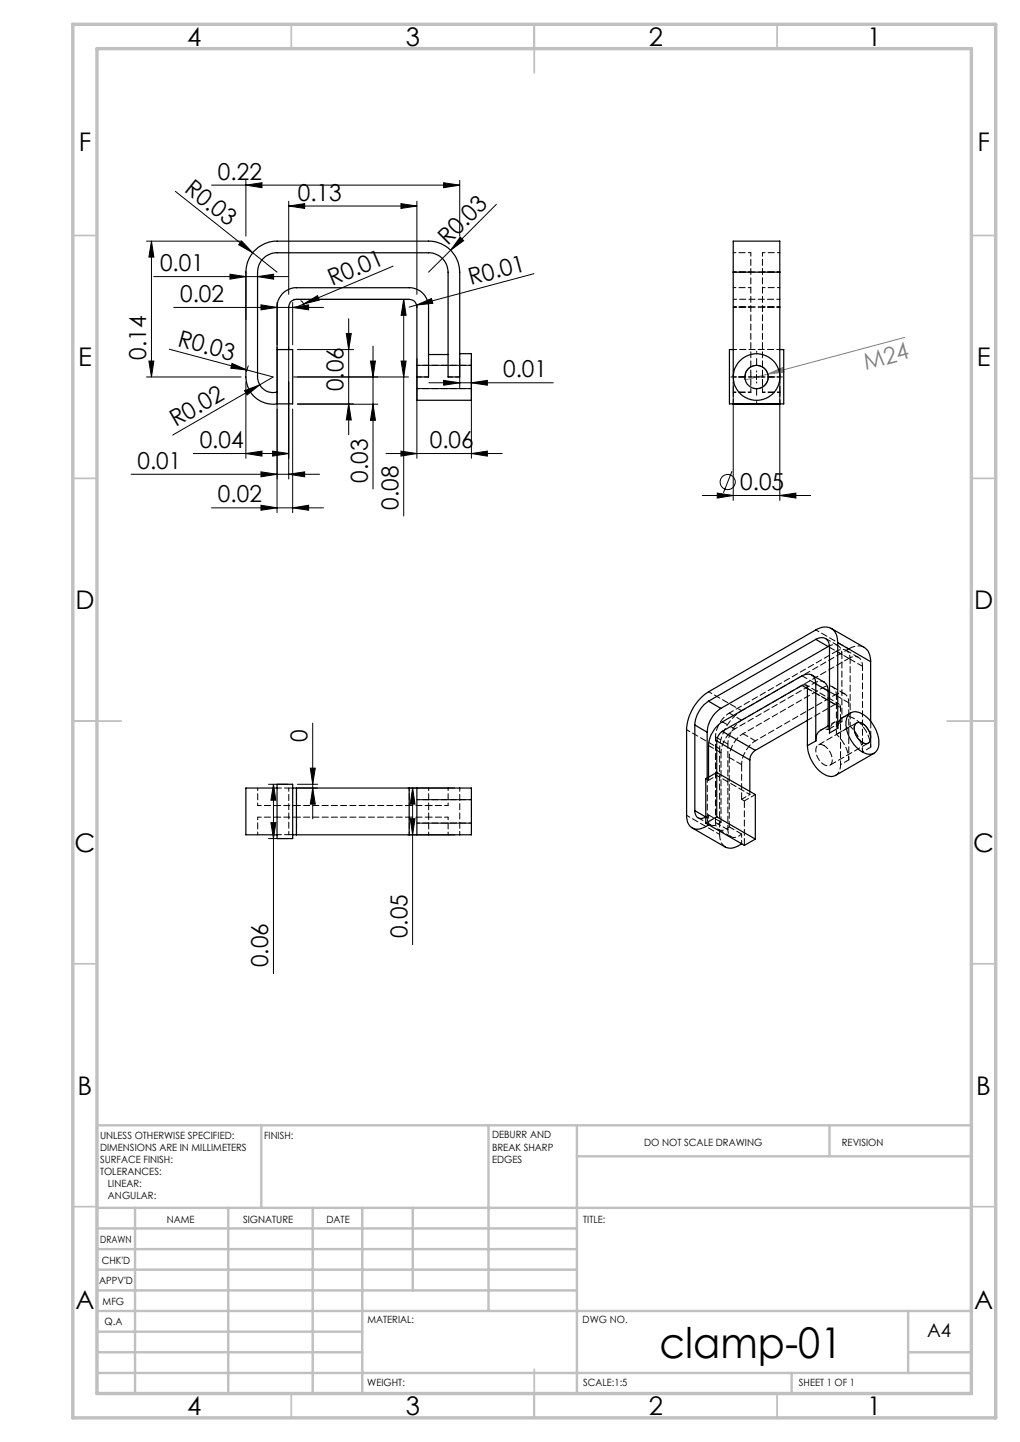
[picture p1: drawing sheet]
<svg xmlns="http://www.w3.org/2000/svg" width="210mm" height="297mm" viewBox="0 0 210 297" stroke-linecap="round" stroke-linejoin="round" font-family="sans-serif">
<g fill="none" stroke="#000" stroke-width=".21">
<path d="M36.1 39.4l20.9 16.7M43.6 38.1h51.1M50.6 38.1l3.3-.5v1.1zM50.6 37.1v11.5M91.3 37.6l3.4 .5-3.4 .6zM94.7 37.1v11.5M30.2 49.7h19.4M31.2 49.7v27.9M31.2 49.7l.5 3.2h-1zM31.6 57h27.8M47.3 56.5l3.3 .5-3.3 .5zM49.7 49.6l2.3 2.5-2.9-1.7z"/>
<path d="M50.6 56v9.9M53 57l3.3-.5v1zM53 56v9.9M59.4 42.4l3.3-.5v1zM59.4 41.4v19.2M59.4 42.4h26.4M80.9 54.8l-18.4 7.8M82.5 41.9l3.3 .5-3.3 .5zM85.8 41.4v19.2M92.8 51.5l-4.6 4.6M94.8 48.8l.7 .8-2.7 1.9zM102.2 42.1l-9.4 9.4"/>
<path d="M109.9 56.4l-24.1 6.4M30.2 77.6h19.4M30.7 74.4h1l-.5 3.2zM34.9 71.9l21.3 5.7-2.7 1.7M35.8 63.3h30.8M47.8 74.9l3 1.3-3.3-.4zM50.6 78.7v15.7M51.2 75.3l-.5 1.4M53.5 79.3l-17.9 10.3M53.7 62.8l3.3 .5-3.3 .5zM57 62.3v8.7M57 71.5v34.1"/>
<path d="M59.4 71.5v27.2M60.3 63.3l3.2-.5v1zM60.3 62.3v8.7M60.4 77.6h23.7M60.4 61.7h23.7M61.2 72h11.6M61.9 61.9a1.46 1.46 0 0 1 .7 1.6M62.5 62.6l-1.5 .6M62.5 62.6l2.9-1.7 .4 .9zM71.3 68.7h1l-.5 3.3zM71.8 65.6v23.9M76.3 74.4h1l-.5 3.2z"/>
<path d="M76.8 71.3v29.4M82.6 74.4h1l-.5 3.2zM83.1 61.7l.5 3.2h-1zM83.1 61.7v44.6M85.8 62.8l3-1.3 .3 1zM85.8 62.8l-1.6 .4M85.8 73.9v20.5M85.8 75.2h11.2M88.3 78.8h25.6M91.3 78.3l3.4 .5-3.4 .5zM94.7 73.9v5.9M97 78.8l3.3-.5v1z"/>
<path d="M97 73.9v20.5M151 78.7v24.4M153.5 78.3a2.39 2.39 0 0 1 2.1-3 2.39 2.39 0 0 1 2.6 2.6 2.39 2.39 0 0 1-3 2.1M155.3 77.6h.9M155.8 77.1v1.1M160.5 78.7v24.4M27 97.7h38.8M39.8 93.4h19.6M50.3 80.5l3.2-1.2-2.6 2zM50.6 93.4l3.3-.5v1zM53.7 97.2l3.3 .5-3.3 .5zM56.1 92.9l3.3 .5-3.3 .5z"/>
<path d="M59.4 97.7l3.3-.5v1zM60.3 84.2v21.4M61.2 83.2h11.6M61.2 83.3h16.6M71.8 83.2l.5 3.3h-1zM76.8 83.3l.5 3.3h-1zM79.5 93.4h23.9M82.6 92.9l3.2 .5-3.2 .5zM85.8 80h11.2M97 93.4l3.3-.5v1zM150.7 97l-1.8 4.5M43.6 104.6h23"/>
<path d="M53.7 104.1l3.3 .5-3.3 .5zM60.3 104.6l3.2-.5v1zM144.6 102.1h22.3M147.7 101.6l3.3 .5-3.3 .5zM160.5 102.1l3.4-.5v1zM63.9 158.2h1l-.5 3.3zM64.4 148.9v19.8M176.2 149a1.64 1.64 0 0 1 2.2 .8 2.58 2.58 0 0 1 .4 3.2 2.14 2.14 0 0 1-2.5-1.4l-.4-1.4 .1-.8zM55.3 161.5h3.9M55.3 172.7h3.9M55.8 169.4h1l-.5 3.3zM56.3 161.5l.5 3.3h-1z"/>
<path d="M56.3 161.5v39.1M61.2 162.3h4.2M61.2 161.5h4.2M64.4 162.3l.5 3.3h-1zM84 171.9h9.6M84 162.3h9.6M84.5 168.6h.9l-.5 3.3zM84.9 162.3l.5 3.3h-.9zM84.9 162.3v32.3M85.8 169.5h11.2M85.8 164.7h11.2"/>
<circle cx="149.8" cy="99.3" r="1.56"/>
</g>
<path d="M158.1 77l3-1.3 .3 1zM186.3 69.5l-32.8 8.8" fill="none" stroke="#808080" stroke-width=".21"/>
<g fill="none" stroke="#c0c0c0" stroke-width=".35">
<path d="M60 5v5M110 5v10M160 5v5M15 48.5h5M200 48.5h5M15 98.5h5M200 98.5h5M15 148.5h10M195 148.5h10M15 198.5h5M200 198.5h5M15 248.5h5"/>
<path d="M200 248.5h5M60 287v5M110 282v10M160 287v5"/>
</g>
<g fill="none" stroke="#c0c0c0" stroke-width=".5">
<path d="M53.8 231.8v17M100.6 231.8v38.2M118.8 231.8v55.2M118.8 238.2h81.2M170.8 231.8v6.4M200 231.8h-180v55.2M20 248.8h180M20 257.3h98.8M20 253h98.8M27.8 248.8v38.2M47 248.8v38.2M64.4 248.8v38.2"/>
<path d="M74.6 248.8v38.2M85 248.8v17M20 265.8h98.8M20 261.5h98.8M20 278.5h54.6M20 274.3h54.6M20 270h180M187 278.5h13M187 270v12.8M20 282.8h180M163 282.8v4.2"/>
</g>
<path d="M15 5h190v287h-190zM20 10h180v277h-180z" fill="none" stroke="#c0c0c0" stroke-width=".7"/>
<path d="M154.8 77.6h-4.3M155.8 76.6v-4.3M155.8 78.6v4.3M156.8 77.6h4.3" fill="none" stroke="#000" stroke-width=".21" stroke-dasharray="15.2 1.3 1.3 1.3" stroke-dashoffset="15"/>
<g fill="#000">
<path d="M49.7 49.6l2.3 2.5-2.9-1.7zM94.8 48.8l.7 .8-2.7 1.9zM47.8 74.9l3 1.3-3.3-.4zM50.3 80.5l3.2-1.2-2.6 2zM62.5 62.6l2.9-1.7 .4 .9zM85.8 62.8l3-1.3 .3 1z"/>
<path d="M50.6 38.1l3.3-.5v1.1zM91.3 37.6l3.4 .5-3.4 .6zM59.4 42.4l3.3-.5v1zM82.5 41.9l3.3 .5-3.3 .5zM50.6 93.4l3.3-.5v1zM56.1 92.9l3.3 .5-3.3 .5zM53.7 97.2l3.3 .5-3.3 .5zM59.4 97.7l3.3-.5v1zM53.7 62.8l3.3 .5-3.3 .5zM60.3 63.3l3.2-.5v1z"/>
<path d="M53 57l3.3-.5v1zM47.3 56.5l3.3 .5-3.3 .5zM60.3 104.6l3.2-.5v1zM53.7 104.1l3.3 .5-3.3 .5zM160.5 102.1l3.4-.5v1zM147.7 101.6l3.3 .5-3.3 .5z"/>
<path d="M30.7 74.4h1l-.5 3.2zM31.2 49.7l.5 3.2h-1zM82.6 74.4h1l-.5 3.2zM83.1 61.7l.5 3.2h-1zM71.8 83.2l.5 3.3h-1zM71.3 68.7h1l-.5 3.3zM84.5 168.6h.9l-.5 3.3zM84.9 162.3l.5 3.3h-.9zM64.4 162.3l.5 3.3h-1zM63.9 158.2h1l-.5 3.3z"/>
<path d="M76.3 74.4h1l-.5 3.2zM76.8 83.3l.5 3.3h-1zM56.3 161.5l.5 3.3h-1zM55.8 169.4h1l-.5 3.3z"/>
<path d="M91.3 78.3l3.4 .5-3.4 .5zM97 78.8l3.3-.5v1z"/>
<path d="M97 93.4l3.3-.5v1zM82.6 92.9l3.2 .5-3.2 .5z"/>
</g>
<path d="M158.1 77l3-1.3 .3 1z" fill="#808080"/>
<g fill="none" stroke="#000" stroke-width=".25">
<path d="M151 56.1v-6.4h9.5v6.4M151 56.1v21.5M151 56.1h9.5M160.5 56.1v21.5M57 72h3.3v11.2h-3.3M59.4 72v-8.8a1.55 1.55 0 0 1 1.6-1.5h23.2a1.55 1.55 0 0 1 1.6 1.5v14.4M85.8 77.6h2.4v-14.4a4 4 0 0 0-4-3.9h-23.2a4 4 0 0 0-4 3.9v20M88.2 73h4.1M94.7 72.8h2.3v9.6h-11.2v-4.8M151 72h-.8v11.2h11.2v-11.2h-.9M57 80.7a3.2 3.2 0 0 1-4-3.1v-21.5a4 4 0 0 1 4-4h31.2a4 4 0 0 1 4.1 4v21.5h2.4v-21.5a6.4 6.4 0 0 0-6.5-6.4h-31.2a6.4 6.4 0 0 0-6.4 6.4v21.5a5.6 5.6 0 0 0 6.4 5.6M151 83.2h9.5"/>
<path d="M167.1 139l2.6 1.5a2.03 2.03 0 0 1 .8 1.8M168 131.7a1.73 1.73 0 0 1 2-.2 1.73 1.73 0 0 1 .8 1.8v17.7l1.7-1M168 131.7l-22.1 12.7M168 131.7l2.5 1.5M170.5 133.2l-22.1 12.7M170.7 133l-.2 .2M171.1 129.4l6.8 3.9a3.3 3.3 0 0 1 1.3 3M172.5 132.4a2.78 2.78 0 0 0-2.4-3.3l-1 .2-.8 .2-22.4 13a9.9 9.9 0 0 0-4.5 7.8v17.7a2.39 2.39 0 0 0 2.2 2.8l.9-.2 1.4-.7M172.5 132.4v17.6M172.5 132.4l6.7 3.9M179.2 136.3v12.3M143.1 149.3v17.7"/>
<path d="M143.1 149.3l2.5 1.5M145.6 150.8v9.4M145.9 144.4a6.4 6.4 0 0 0-2.8 4.9M145.9 144.4l2.5 1.5M147.6 152.6v15.6M147.6 152.6l6.8 3.9M148.4 145.9a6.4 6.4 0 0 0-2.8 4.9M148.7 150.6a2.72 2.72 0 0 0-1.1 2M148.7 150.6l6.8 3.9M154.4 156.5v6.5M155.5 154.5a2.46 2.46 0 0 0-1.1 2M165.1 141.2a.69 .69 0 0 1 .8-.1 .69 .69 0 0 1 .3 .7"/>
<path d="M165.1 141.2l-16.4 9.4M165.1 141.2l1.1 .6M166.2 153.6a7.2 7.2 0 0 0 4.4 6.2l.6 .1 .7-.1 8.1-4.7M166.2 141.8v11.8M166.2 148.4l-10.7 6.1M168 140.9a1.76 1.76 0 0 0-.9-1.9 1.76 1.76 0 0 0-2 .2l-16.4 9.5a6.4 6.4 0 0 0-2.8 4.9v6.5M168 152.6l-1.8 1M168 140.9v11.7M168 140.9l2.5 1.4M170.5 142.3v7.2M170.8 149.4l-1.9 1a2.25 2.25 0 0 0-.9 2.2M174.8 147a2.57 2.57 0 0 1 3.4 .5 6.8 6.8 0 0 1 2.5 6.7 2.01 2.01 0 0 1-3.1 .7 7 7 0 0 1-3.3-6.9z"/>
<path d="M175.2 146.8l-1.7 1a2.25 2.25 0 0 0-1 2.2M176.2 149a1.74 1.74 0 0 1 2.4 1 2.42 2.42 0 0 1 .3 3 1.82 1.82 0 0 1-2.4-1.1 2.42 2.42 0 0 1-.3-2.9zM57 162.3h-6.4v9.6h6.4M57 161.5h3.3v11.2h-3.3zM60.3 162.3h.7M60.3 171.9h.7M61 162.3h23.2M61 171.9h23.2M61 162.3v9.6M84.2 162.3h1.6M84.2 171.9h1.6M84.2 162.3v9.6"/>
<path d="M85.8 162.3h11.2v9.6h-11.2M85.8 162.3v9.6M142.5 170.5l6.8 3.9a3 3 0 0 0 3.4-.6M143.1 167l2.2 1.3a1.37 1.37 0 0 1-1.6 .1 1.37 1.37 0 0 1-.6-1.4zM145.3 169.5v-9.1l2.3-1.3 7.9 4.6v9.1M145.3 169.5l.6 .4M145.9 169.9l6.8 3.9M147.6 168.2l-2.3 1.3M147.6 168.2l7.9 4.6M155.5 172.8l-2.3 1.3-.5-.3"/>
<circle cx="155.8" cy="77.6" r="2.4"/>
<circle cx="155.8" cy="77.6" r="4.8"/>
</g>
<g fill="none" stroke="#000" stroke-width=".21" stroke-dasharray="1.3 .6" stroke-dashoffset=".4">
<path d="M85.9 77.6h2.4M92.3 77.6h2.4M151 83.2v-2.5M160.6 83.2v-2.5M172.2 134.1a1.72 1.72 0 0 1 2-.2 1.72 1.72 0 0 1 .8 1.9M173.3 134.8v13.8M174.7 135.6a1.72 1.72 0 0 1 2-.2 1.72 1.72 0 0 1 .9 1.8M175 135.8v13.8M177.6 137.2v17.7M169.4 141.6a1.72 1.72 0 0 1 2-.1 1.72 1.72 0 0 1 .8 1.8M170.5 149.5v.8M171.9 143.1a1.72 1.72 0 0 1 2-.2 1.72 1.72 0 0 1 .8 1.9"/>
<path d="M59.5 162.3h-2.4M59.5 171.9h-2.4M59.5 162.3h.8M59.5 171.9h.8M88.3 165.9v2.4M147.3 169.4v-17.6M148.2 171.9v-17.7M149.9 170.9v-17.7"/>
</g>
<path d="M97.1 75.2h-11.2M85.9 80h11.2M170.5 150.3l-.9-.1-.6 .2M171.9 145.1a.69 .69 0 0 1 .8-.1 .69 .69 0 0 1 .4 .7M85.9 169.5h11.2M97.1 164.7h-11.2" fill="none" stroke="#000" stroke-width=".21" stroke-dasharray="1.3 .6" stroke-dashoffset=".8"/>
<g fill="none" stroke="#000" stroke-width=".21" stroke-dasharray="1.3 .6" stroke-dashoffset=".7">
<path d="M151 52h3.6M151 56h3.6M151 59.2h3.6M154.6 56v17M157 52h3.6M157 56h3.6M157 56v17M157 59.2h3.6M151 63.2h3.6M151 77.6h3.6M157 63.2h3.6M157 77.6h3.6"/>
<path d="M151 80.7h3.6M151 80.8h3.6M157 80.7h3.6M157 80.8h3.6M148.2 154.2a10 10 0 0 1 4.5-7.8M151.3 150.1l16.4-9.4M153 151.1l16.4-9.5M155.5 152.6l16.4-9.5M53.1 168.3v3.6M53.1 162.3v3.6M61.1 168.3v3.6M61.1 162.3v3.6"/>
<path d="M84.3 162.3v3.6M84.3 168.3v3.6M88.3 171.9v-3.6M88.3 165.9v-3.6M92.3 171.9v-3.6M92.3 165.9v-3.6"/>
</g>
<g fill="none" stroke="#000" stroke-width=".21" stroke-dasharray="1.3 .6" stroke-dashoffset=".5">
<path d="M154.6 52v4M157 52v4M168 129.7l6.7 3.9M141.4 150.3l6.8 3.9M145.9 142.5l6.8 3.9M147.6 159.7l6.8 3.9M166.3 141.8l6.8 3.9M167.7 140.7a1.98 1.98 0 0 1 2-.2M172.2 143.3v7.9M172.7 145l-6.8-3.9M173.1 145.7v11.8M173.3 148.6a1.99 1.99 0 0 0-2.5 2.4"/>
<path d="M174.7 156.5a7.6 7.6 0 0 0-2.5-5.3M174.7 144.8v11.7M177.6 154.9a7.6 7.6 0 0 0-2.6-5.3M53.1 168.3h4M53.1 165.9h4M57.1 168.3h4M57.1 165.9h4M61.1 168.3h23.2M61.1 165.9h23.2M84.3 165.9h4M84.3 168.3h4M92.3 168.3h-4"/>
<path d="M92.3 165.9h-4M141.4 167.9l6.8 4M145.6 168.4a1.39 1.39 0 0 0 .7 1.5 1.39 1.39 0 0 0 1.6-.2l.5-.4M147.3 169.4a1.39 1.39 0 0 0 .7 1.5 1.39 1.39 0 0 0 1.6-.2l.5-.4M149.9 170.9a1.39 1.39 0 0 0 .7 1.5 1.39 1.39 0 0 0 1.6-.2l.5-.4"/>
</g>
<g fill="none" stroke="#000" stroke-width=".21" stroke-dasharray="1.3 .6" stroke-dashoffset=".6">
<path d="M151 56h9.6M151 61.6h9.6M151 63.2h9.6M151 77.6h9.6M160.6 72h-9.6M154.6 80.7v-7.7M157 80.7v-7.7M170.8 133a1.68 1.68 0 0 1 1.8 0 1.68 1.68 0 0 1 .7 1.8M147.3 151.8a6.2 6.2 0 0 1 2.8-4.9M148.4 155a6.2 6.2 0 0 1 2.9-4.9M149.9 153.2a6.2 6.2 0 0 1 2.8-4.9M150.1 156a6.2 6.2 0 0 1 2.9-4.9"/>
<path d="M152.7 157.5a6.2 6.2 0 0 1 2.8-4.9M171.8 148.8l-1 .5M179.3 153.9a7.1 7.1 0 0 0-4.4-6.3h-.8l-.6 .2M59.5 162.3v9.6M94.7 171.9v-9.6M145.9 169.9v-2M152.7 173.8v-2"/>
</g>
<path d="M151 77.6v3.1M160.6 77.6v3.1M154.6 80.8v-.1M157 80.8v-.1M173.3 148.6l-2.8 1.7M175 149.6l-2.8 1.6M145.3 168.3l.3 .1" fill="none" stroke="#000" stroke-width=".21" stroke-dasharray="1.3 .6"/>
<path d="M147.6 159.7l-1.7 1M173.1 157.5l1.6-1M177.6 154.9l1.7-1M154.4 163.6l-1.7 1" fill="none" stroke="#000" stroke-width=".21" stroke-dasharray="1.3 .6" stroke-dashoffset="1"/>
<path d="M150.1 146.9l22.1-12.8M152.7 146.4l22-12.8M152.7 148.3l22-12.7M169.7 153.6a1.08 1.08 0 0 0-1.4-.1 1.08 1.08 0 0 0-.3 1.3 3.2 3.2 0 0 0 2.5 2.9 1.34 1.34 0 0 0 .7-2 3.8 3.8 0 0 0-1.5-2.1M172.1 159.7a2.33 2.33 0 0 0 1-2.2M145.3 168.3l.6-.4M145.6 168.4v-8.2M145.9 160.7v-.6M145.9 160.7l-.6-.3M153.3 165l-.6-.4M154.4 163.6v-.6M155.5 163.6l-2.2 1.4" fill="none" stroke="#000" stroke-width=".21" stroke-dasharray="1.3 .6" stroke-dashoffset=".3"/>
<path d="M174.7 133.6a3.2 3.2 0 0 1 3.2-.3M170.9 157.6l7.9-4.6M176.4 148.9l-7.9 4.6M179.3 148.5v5.4M152.7 164.6v-7.1M153.3 165v9.1" fill="none" stroke="#000" stroke-width=".21" stroke-dasharray="1.3 .6" stroke-dashoffset="-.1"/>
<path d="M166.3 148.3l5.6-3.2M166.3 141.8l5.6 3.3M148.4 169.3v-14.3M150.1 170.3v-14.3" fill="none" stroke="#000" stroke-width=".21" stroke-dasharray="1.3 .6" stroke-dashoffset=".2"/>
<g fill="none" stroke="#000" stroke-width=".21" stroke-dasharray="1.3 .6" stroke-dashoffset=".1">
<path d="M165.1 139.2l2.6 1.5M170.8 133.3l2.5 1.5M172.2 134.1l2.5 1.5M172.5 133l-2.5-1.5M175 135.8l2.6 1.4M176.7 135.4l-2.5-1.5M145.9 153.6l2.5 1.4M147.3 151.8l2.6 1.4M148.7 148.7l2.6 1.4M150.1 146.9l2.6 1.4M150.1 156l2.6 1.5M153 151.1l2.5 1.5"/>
<path d="M169.4 141.6l2.5 1.5M172.2 143.3l2.5 1.5M173.9 142.9l-2.5-1.5M143.7 168.4l2.6 1.5M145.9 167.9l2.5 1.4M147.3 169.4l2.6 1.5M148 170.9l2.5 1.4M148.2 171.9a2.76 2.76 0 0 0 1.1 2.5M150.1 170.3l2.6 1.5"/>
</g>
<text font-size="8.7" x="135.8" y="279.6">clamp-01</text>
<g font-size="5.3">
<text x="38.5" y="9.4">4</text>
<text x="83.5" y="9.4">3</text>
<text x="133.6" y="9.4">2</text>
<text x="178.6" y="9.4">1</text>
<text x="16.2" y="31.2">F</text>
<text x="201.2" y="31.2">F</text>
<text x="16.1" y="75.4">E</text>
<text x="201.1" y="75.4">E</text>
<text x="15.5" y="125.4">D</text>
<text x="200.5" y="125.4">D</text>
<text x="15.4" y="175.4">C</text>
<text x="200.4" y="175.4">C</text>
<text x="16" y="225.4">B</text>
<text x="201" y="225.4">B</text>
<text x="15.5" y="269.7">A</text>
<text x="200.5" y="269.7">A</text>
<text x="38.5" y="291.4">4</text>
<text x="83.5" y="291.4">3</text>
<text x="133.6" y="291.4">2</text>
<text x="178.6" y="291.4">1</text>
</g>
<g font-size="4.8">
<text x="37.8" y="39.4" transform="rotate(38 37.8 39.4)">R0.03</text>
<text x="44.9" y="37.1">0.22</text>
<text x="61.3" y="41.3">0.13</text>
<text x="92.2" y="50.7" transform="rotate(-45 92.2 50.7)">R0.03</text>
<text x="32.9" y="55.9">0.01</text>
<text x="68.4" y="59" transform="rotate(-23 68.4 59)">R0.01</text>
<text x="96.9" y="58.8" transform="rotate(-15 96.9 58.8)">R0.01</text>
<text x="37.1" y="62.2">0.02</text>
<text x="36.4" y="71.2" transform="rotate(15 36.4 71.2)">R0.03</text>
<text x="30.1" y="74.1" transform="rotate(-90 30.1 74.1)">0.14</text>
<text x="103.6" y="77.7">0.01</text>
<text x="70.7" y="80.6" transform="rotate(-90 70.7 80.6)">0.06</text>
<text x="36.2" y="88" transform="rotate(-30 36.2 88)">R0.02</text>
<text x="41.1" y="92.3">0.04</text>
<text x="88.5" y="92.3">0.06</text>
<text x="28.3" y="96.6">0.01</text>
<text x="75.7" y="99.4" transform="rotate(-90 75.7 99.4)">0.03</text>
<text x="152.4" y="100.9">0.05</text>
<text x="44.9" y="103.5">0.02</text>
<text x="82" y="105" transform="rotate(-90 82 105)">0.08</text>
<text x="63.3" y="152.8" transform="rotate(-90 63.3 152.8)">0</text>
<text x="83.9" y="193.2" transform="rotate(-90 83.9 193.2)">0.05</text>
<text x="55.2" y="199.2" transform="rotate(-90 55.2 199.2)">0.06</text>
</g>
<text font-size="4.8" fill="#808080" x="178.3" y="76.2" transform="rotate(-15 178.3 76.2)">M24</text>
<text font-size="3.9" x="190.9" y="275.5">A4</text>
<g font-size="2.1">
<text x="20.6" y="234.6">UNLESS OTHERWISE SPECIFIED:</text>
<text x="20.6" y="237.1">DIMENSIONS ARE IN MILLIMETERS</text>
<text x="20.6" y="239.5">SURFACE FINISH:</text>
<text x="54.4" y="234.5">FINISH:</text>
<text x="101.3" y="234.5">DEBURR AND</text>
<text x="101.3" y="237">BREAK SHARP</text>
<text x="101.3" y="239.5">EDGES</text>
<text x="132.6" y="235.9">DO NOT SCALE DRAWING</text>
<text x="173.3" y="236.1">REVISION</text>
<text x="20.6" y="242">TOLERANCES:</text>
<text x="22.2" y="244.5">LINEAR:</text>
<text x="22.2" y="247">ANGULAR:</text>
<text x="34.3" y="252">NAME</text>
<text x="50" y="251.9">SIGNATURE</text>
<text x="67.2" y="251.9">DATE</text>
<text x="120.1" y="251.9">TITLE:</text>
<text x="20.6" y="256.1">DRAWN</text>
<text x="20.9" y="260.3">CHK'D</text>
<text x="20.4" y="264.4">APPV'D</text>
<text x="21.1" y="268.8">MFG</text>
<text x="21.5" y="273">Q.A</text>
<text x="75.6" y="272.5">MATERIAL:</text>
<text x="120" y="272.5">DWG NO.</text>
<text x="75.6" y="285.5">WEIGHT:</text>
<text x="120.1" y="285.6">SCALE:1:5</text>
<text x="164.5" y="285.6">SHEET 1 OF 1</text>
</g>
</svg>
